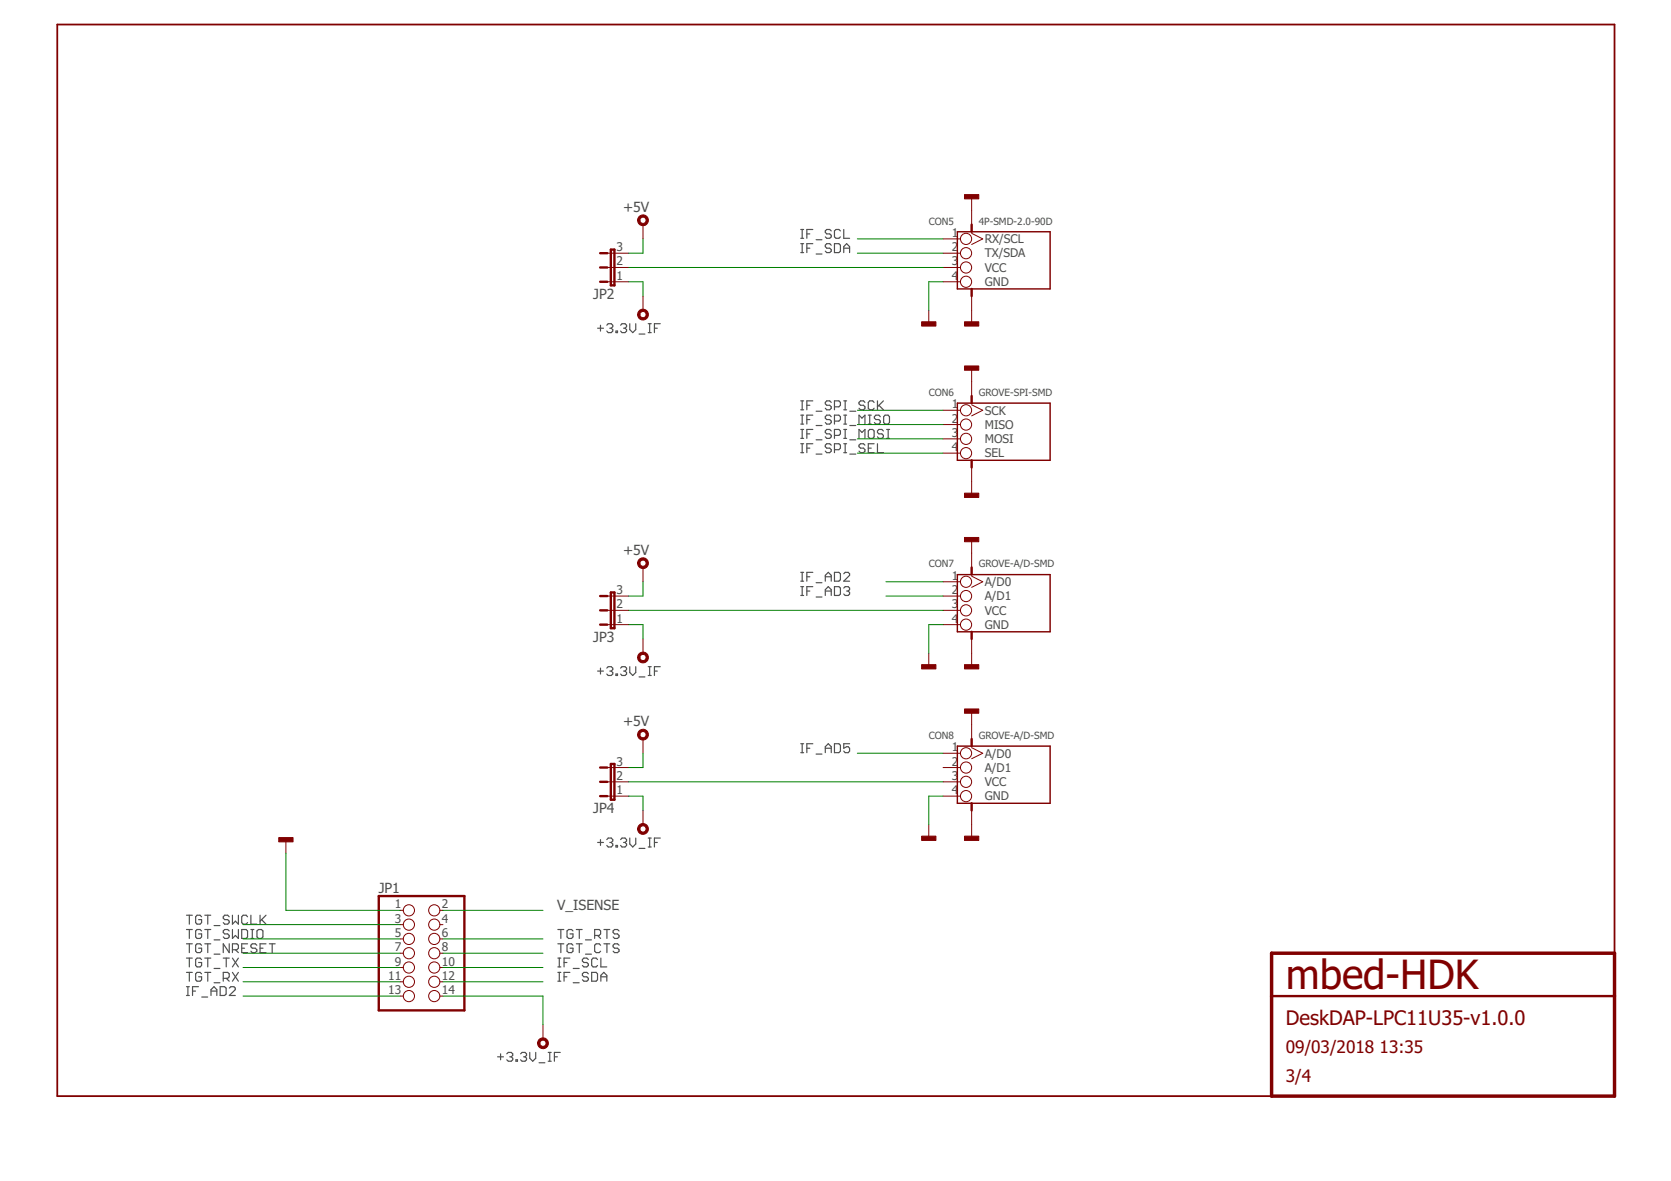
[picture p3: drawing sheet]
<svg xmlns="http://www.w3.org/2000/svg" width="297mm" height="210mm" viewBox="0 0 297 210" stroke-linecap="round" stroke-linejoin="round" font-family="sans-serif">
<g fill="none" stroke="#505050" stroke-width=".21">
<path d="M106.2 58.3h1.1M106.7 57.8v1M107.9 57.8l.2-.3h.5l.3 .3v.3l-.3 .2M108.4 58.3h.2M108.6 58.3l.3 .3v.2l-.3 .3h-.5l-.2-.3M109.5 58.8h.3v.3h-.3zM110.3 57.8l.3-.3h.5l.3 .3v.3l-.3 .2M110.8 58.3h.3M111.1 58.3l.3 .3v.2l-.3 .3h-.5l-.3-.3M112 57.5v1.1l.5 .5 .5-.5v-1.1M113.6 59.4h1M115.2 57.5h.6"/>
<path d="M115.2 59.1h.6M115.5 57.5v1.6M116.3 58.3h.5M117.4 57.5h-1.1v1.6M142.3 44.9h.6M142.3 43.3h.6M142.3 42.4h.6M142.3 40.8h.6M142.6 40.8v1.6M142.6 43.3v1.6M143.4 44.1h.6M143.4 41.6h.6"/>
<path d="M144.5 43.3h-1.1v1.6M144.5 40.8h-1.1v1.6M145.1 45.1h1M145.1 42.6h1M147.8 43.6l-.3-.3h-.5l-.3 .3v.2l.3 .3h.5l.3 .3v.2l-.3 .3h-.5l-.3-.3M147.8 41l-.3-.2h-.5l-.3 .2v.3l.3 .3h.5l.3 .2v.3l-.3 .3h-.5l-.3-.3M148.3 43.3h.8l.3 .3v1l-.3 .3h-.8zM149.4 41l-.3-.2h-.5l-.3 .2v1.1l.3 .3h.5l.3-.3M150 44.1h1M150 40.8v1.6h1M150 44.9v-1.1l.5-.5 .5 .5v1.1M142.3 72.8h.6"/>
<path d="M142.3 71.2h.6M142.3 75.4h.6M142.3 73.8h.6M142.3 77.9h.6M142.3 76.3h.6M142.3 78.9h.6M142.6 71.2v1.6M142.6 73.8v1.6M142.6 76.3v1.6M142.6 78.9v1.6M143.4 72h.6M143.4 74.6h.6"/>
<path d="M143.4 77.1h.6M143.4 79.7h.6M144.5 71.2h-1.1v1.6M144.5 73.8h-1.1v1.6M144.5 76.3h-1.1v1.6M144.5 78.9h-1.1v1.6M145.1 73.1h1M145.1 75.6h1M145.1 78.2h1M147.8 79.1l-.3-.2h-.5l-.3 .2v.3l.3 .3h.5l.3 .2v.3l-.3 .3h-.5l-.3-.3M147.8 71.5l-.3-.3h-.5l-.3 .3v.3l.3 .2h.5l.3 .3v.3l-.3 .2h-.5l-.3-.2M147.8 74.1l-.3-.3h-.5l-.3 .3v.2l.3 .3h.5l.3 .2v.3l-.3 .3h-.5l-.3-.3"/>
<path d="M147.8 76.6l-.3-.3h-.5l-.3 .3v.3l.3 .2h.5l.3 .3v.2l-.3 .3h-.5l-.3-.3M148.3 79.9h.8l.3-.2v-.6l-.3-.2h-.8v1.6M148.3 72.3h.8l.3-.3v-.5l-.3-.3h-.8v1.6M148.3 74.8h.8l.3-.2v-.5l-.3-.3h-.8v1.6M148.3 77.4h.8l.3-.3v-.5l-.3-.3h-.8v1.6M150 72.8h.5M150 71.2h.5M150 75.4h.5M150 73.8h.5M150 77.9h.5M150 76.3h.5M150 78.9h.5"/>
<path d="M150.2 71.2v1.6M150.2 73.8v1.6M150.2 76.3v1.6M150.2 78.9v1.6M151.1 73.1h1M151.1 75.6h1M151.1 78.2h1M152.7 75.4v-1.6l.5 .5 .6-.5v1.6M152.7 77.9v-1.6l.5 .6 .6-.6v1.6M153.8 71.5l-.3-.3h-.5l-.3 .3v.3l.3 .2h.5l.3 .3v.3l-.3 .2h-.5l-.3-.2M153.8 79.1l-.3-.2h-.5l-.3 .2v.3l.3 .3h.5l.3 .2v.3l-.3 .3h-.5l-.3-.3M154.3 75.4h.6"/>
<path d="M154.3 73.8h.6M154.3 79.7h.6M154.6 76.3h.5l.3 .3v1l-.3 .3h-.5l-.3-.3v-1zM154.6 73.8v1.6M155.4 71.5l-.3-.3h-.5l-.3 .3v1.1l.3 .2h.5l.3-.2M155.4 78.9h-1.1v1.6h1.1M156 71.2v1.6M156 78.9v1.6h1M156.2 72l.8 .8M156.5 74.1l-.3-.3h-.5l-.3 .3v.2l.3 .3h.5l.3 .2v.3l-.3 .3h-.5l-.3-.3M157 76.6l-.2-.3h-.6l-.2 .3v.3l.2 .2h.6l.2 .3v.2l-.2 .3h-.6l-.2-.3M157 71.2l-1 1.1"/>
<path d="M157.3 73.8h.6l.2 .3v1l-.2 .3h-.6l-.2-.3v-1zM157.6 77.9h.5M157.6 76.3h.5M157.9 76.3v1.6M142.3 80.5h.6M145.1 80.7h1M150 80.5h.5M151.1 80.7h1M106.2 119.3h1.1M106.7 118.7v1.1M107.9 118.7l.2-.2h.5l.3 .2v.3l-.3 .3M108.4 119.3h.2"/>
<path d="M108.6 119.3l.3 .2v.3l-.3 .3h-.5l-.2-.3M109.5 119.8h.3v.3h-.3zM110.3 118.7l.3-.2h.5l.3 .2v.3l-.3 .3M110.8 119.3h.3M111.1 119.3l.3 .2v.3l-.3 .3h-.5l-.3-.3M112 118.5v1l.5 .6 .5-.6v-1M115.2 118.5h.6M115.5 118.5v1.6M116.3 119.3h.5M117.4 118.5h-1.1v1.6M142.3 103.3h.6M142.3 101.7h.6"/>
<path d="M142.3 105.8h.6M142.3 104.3h.6M142.6 101.7v1.6M142.6 104.3v1.5M143.4 102.5h.6M143.4 105.1h.6M144.5 101.7h-1.1v1.6M144.5 104.3h-1.1v1.5M145.1 103.6h1M145.1 106.1h1M146.7 103.3v-1l.5-.6 .6 .6v1M146.7 105.8v-1l.5-.5 .6 .5v1"/>
<path d="M146.7 102.5h1.1M146.7 105.1h1.1M148.3 101.7h.8l.3 .3v1l-.3 .3h-.8zM148.3 104.3h.8l.3 .2v1.1l-.3 .2h-.8zM150 102l.2-.3h.6l.2 .3v.3l-1 1h1M150 104.5l.2-.2h.6l.2 .2v.3l-.2 .3M150.5 105.1h.3M150.8 105.1l.2 .2v.3l-.2 .2h-.6l-.2-.2M113.6 120.3h1M115.2 120.1h.6M142.3 133.8h.6M142.3 132.2h.6"/>
<path d="M142.6 132.2v1.6M143.4 133h.6M144.5 132.2h-1.1v1.6M145.1 134h1M146.7 133.8v-1.1l.5-.5 .6 .5v1.1M146.7 133h1.1M148.3 132.2h.8l.3 .3v1l-.3 .3h-.8zM151 132.2h-1v.8l.5-.3h.3l.2 .3v.5l-.2 .3h-.6l-.2-.3M106.2 149.7h1.1M106.7 149.2v1.1M107.9 149.2l.2-.3h.5l.3 .3v.3l-.3 .2M108.4 149.7h.2"/>
<path d="M108.6 149.7l.3 .3v.3l-.3 .2h-.5l-.2-.2M109.5 150.3h.3v.2h-.3zM110.3 149.2l.3-.3h.5l.3 .3v.3l-.3 .2M110.8 149.7h.3M111.1 149.7l.3 .3v.3l-.3 .2h-.5l-.3-.2M112 148.9v1.1l.5 .5 .5-.5v-1.1M113.6 150.8h1M115.2 148.9h.6M115.2 150.5h.6M115.5 148.9v1.6M116.3 149.7h.5M117.4 148.9h-1.1v1.6"/>
<path d="M33.1 162.7h1.1M33.1 165.2h1.1M33.1 167.7h1.1M33.1 170.3h1.1M33.1 172.8h1.1M33.1 176.9h.6M33.1 175.4h.6M33.4 175.4v1.5M33.7 162.7v1.6M33.7 165.2v1.6M33.7 167.7v1.6M33.7 170.3v1.6"/>
<path d="M33.7 172.8v1.6M34.2 176.1h.6M35.3 175.4h-1.1v1.5M35.8 162.9l-.2-.2h-.6l-.2 .2v1.1l.2 .3h.6l.2-.3v-.6h-.5M35.8 165.5l-.2-.3h-.6l-.2 .3v1l.2 .3h.6l.2-.3v-.5h-.5M35.8 168l-.2-.3h-.6l-.2 .3v1.1l.2 .2h.6l.2-.2v-.6h-.5M35.8 170.5l-.2-.2h-.6l-.2 .2v1.1l.2 .3h.6l.2-.3v-.5h-.5M35.8 173.1l-.2-.3h-.6l-.2 .3v1l.2 .3h.6l.2-.3v-.5h-.5M35.9 177.2h1M36.4 162.7h1.1M36.4 165.2h1.1M36.4 167.7h1.1"/>
<path d="M36.4 170.3h1.1M36.4 172.8h1.1M36.9 162.7v1.6M36.9 165.2v1.6M36.9 167.7v1.6M36.9 170.3v1.6M36.9 172.8v1.6M37.5 176.1h1M37.5 176.9v-1l.5-.5 .5 .5v1M38.1 164.5h1M38.1 167h1M38.1 169.6h1"/>
<path d="M38.1 172.1h1M38.1 174.7h1M39.1 175.4h.8l.3 .2v1.1l-.3 .2h-.8zM39.7 173.9h.8l.2-.3v-.5l-.2-.3h-.8v1.6M39.7 170.3h1M40.2 170.3v1.6M40.2 173.9l.5 .5M40.7 162.9l-.2-.2h-.6l-.2 .2v.3l.2 .2h.6l.2 .3v.3l-.2 .3h-.6l-.2-.3M40.7 165.5l-.2-.3h-.6l-.2 .3v.2l.2 .3h.6l.2 .3v.2l-.2 .3h-.6l-.2-.3M40.7 167.7v1.6l-1-1.6v1.6M40.8 175.6l.2-.2h.6l.2 .2v.3l-1 1h1M41.3 162.7v1.6l.5-.6 .6 .6v-1.6"/>
<path d="M41.3 165.2v1.6l.5-.5 .6 .5v-1.6M41.3 168.8h.8l.3-.3v-.5l-.3-.3h-.8v1.6M41.3 170.3l1.1 1.6M41.3 172.8l1.1 1.6M41.8 168.8l.6 .5M42.4 170.3l-1.1 1.6M42.4 172.8l-1.1 1.6M43 165.2h.8l.2 .3v1l-.2 .3h-.8zM43 168.5h.5M44 162.9l-.2-.2h-.6l-.2 .2v1.1l.2 .3h.6l.2-.3M44 167.7h-1v1.6h1M44.6 162.7v1.6h1.1"/>
<path d="M44.6 165.2h.5M44.6 166.8h.5M44.9 165.2v1.6M45.7 168l-.3-.3h-.5l-.3 .3v.3l.3 .2h.5l.3 .3v.3l-.3 .2h-.5l-.3-.2M45.7 165.5l.3-.3h.5l.2 .3v1l-.2 .3h-.5l-.3-.3zM46.2 162.7v1.6M46.2 168.5h.6M46.5 163.4l.8 .9M47.3 167.7h-1.1v1.6h1.1M47.3 162.7l-1.1 1M47.9 167.7h1M48.4 167.7v1.6"/>
<path d="M99.2 165.2h1M99.2 167.7h1M99.2 170.3h.5M99.2 171.9h.5M99.2 172.8h.5M99.2 174.4h.5M99.4 170.3v1.6M99.4 172.8v1.6M99.7 165.2v1.6M99.7 167.7v1.6M100.3 171.1h.5M100.3 173.6h.5"/>
<path d="M101.3 170.3h-1v1.6M101.3 172.8h-1v1.6M101.9 165.5l-.3-.3h-.5l-.3 .3v1l.3 .3h.5l.3-.3v-.5h-.6M101.9 168l-.3-.3h-.5l-.3 .3v1.1l.3 .2h.5l.3-.2v-.6h-.6M101.9 172.1h1.1M101.9 174.7h1.1M102.4 165.2h1.1M102.4 167.7h1.1M103 165.2v1.6M103 167.7v1.6M104.1 167h1M104.1 169.6h1"/>
<path d="M104.6 170.5l-.3-.2h-.5l-.3 .2v.3l.3 .3h.5l.3 .2v.3l-.3 .3h-.5l-.3-.3M104.6 173.1l-.3-.3h-.5l-.3 .3v.3l.3 .2h.5l.3 .3v.2l-.3 .3h-.5l-.3-.3M105.2 172.8h.8l.2 .3v1l-.2 .3h-.8zM105.7 166.3h.8l.3-.3v-.5l-.3-.3h-.8v1.6M106.2 170.5l-.2-.2h-.6l-.2 .2v1.1l.2 .3h.6l.2-.3M106.2 166.3l.6 .5M106.8 168l-.3-.3h-.5l-.3 .3v1.1l.3 .2h.5l.3-.2M106.8 170.3v1.6h1.1M106.8 173.6h1.1M106.8 174.4v-1l.5-.6 .6 .6v1M107.4 165.2h1M107.4 167.7h1"/>
<path d="M107.9 165.2v1.6M107.9 167.7v1.6M110 165.5l-.2-.3h-.6l-.2 .3v.2l.2 .3h.6l.2 .3v.2l-.2 .3h-.6l-.2-.3M110 168l-.2-.3h-.6l-.2 .3v.3l.2 .2h.6l.2 .3v.3l-.2 .2h-.6l-.2-.2M88.5 187.8h1M89 187.3v1.1M90.1 187.3l.3-.3h.5l.2 .3v.3l-.2 .2M90.6 187.8h.3M90.9 187.8l.2 .3v.3l-.2 .2h-.5l-.3-.2M91.7 188.4h.3v.2h-.3zM92.5 187.3l.3-.3h.5l.3 .3v.3l-.3 .2M93.1 187.8h.2"/>
<path d="M93.3 187.8l.3 .3v.3l-.3 .2h-.5l-.3-.2M94.2 187v1.1l.5 .5 .5-.5v-1.1M95.8 188.9h1.1M97.5 187h.5M97.5 188.6h.5M97.7 187v1.6M98.6 187.8h.5M99.6 187h-1v1.6"/>
</g>
<path d="M287 169.4v-165h-276.8v190.4h215.8" fill="none" stroke="#800000" stroke-width=".32"/>
<path d="M226 169.4h61v25.4h-61z" fill="none" stroke="#800000" stroke-width=".61"/>
<g fill="none" stroke="#800000" stroke-width=".42">
<path d="M172.7 39.9v1.3M106.7 45h1.2M106.7 47.5h1.2M106.7 50.1h1.2M108.6 44.4h.6v6.3h-.6zM172.7 51.4v1.2M172.7 70.4v1.2M172.7 81.8v1.3M106.7 105.9h1.2M106.7 108.5h1.2M106.7 111h1.2M108.6 105.3h.6v6.4h-.6z"/>
<path d="M172.7 100.9v1.2M172.7 112.3v1.3M106.7 136.4h1.2M106.7 139h1.2M108.6 135.8h.6v6.3h-.6zM172.7 131.3v1.3M67.3 159.3h15.2v20.3h-15.2zM106.7 141.5h1.2M172.7 142.8v1.2M226 177h61"/>
</g>
<path d="M170.2 41.2h16.5v10.2h-16.5zM170.2 71.6h16.5v10.2h-16.5zM170.2 102.1h16.5v10.2h-16.5zM170.2 132.6h16.5v10.2h-16.5z" fill="none" stroke="#800000" stroke-width=".25"/>
<g fill="none" stroke="#800000" stroke-width=".18">
<path d="M114.3 39.9v2.6M172.7 34.8v5.1M107.9 45h3.9M107.9 47.5h3.9M107.9 50.1h3.9M114.3 52.6v2.6M165.1 55.2v2.5M167.6 42.5h3.1M167.6 45h3.1M167.6 47.5h3.1M167.6 50.1h3.1M172.7 41.5l2 1-2 1"/>
<path d="M172.7 52.6v5.1M167.6 72.9h3.1M167.6 75.5h3.1M167.6 78h3.1M172.7 65.3v5.1M172.7 71.9l2 1-2 1M167.6 80.5h3.1M172.7 83.1v5.1M172.7 95.8v5.1M107.9 105.9h3.9M107.9 108.5h3.9M107.9 111h3.9"/>
<path d="M114.3 100.9v2.5M114.3 113.6v2.5M165.1 116.1v2.5M167.6 103.4h3.1M167.6 105.9h3.1M167.6 108.5h3.1M167.6 111h3.1M172.7 113.6v5M172.7 102.4l2 1-2 1M107.9 136.4h3.9M107.9 139h3.9M114.3 131.3v2.6"/>
<path d="M167.6 133.9h3.1M167.6 136.4h3.1M167.6 139h3.1M172.7 126.3v5M172.7 132.9l2 1-2 1M50.8 149.1v2.5M107.9 141.5h3.9M114.3 144v2.6M165.1 146.6v2.5M167.6 141.5h3.1M172.7 144v5.1M71.1 161.8h.6"/>
<path d="M71.1 164.3h.6M71.1 166.9h.6M71.1 169.4h.6M71.1 172h.6M71.1 174.5h.6M71.1 177h.6M78.2 161.8h.5M78.2 164.3h.5M78.2 166.9h.5M78.2 169.4h.5M78.2 172h.5M78.2 174.5h.5"/>
<path d="M78.2 177h.5M96.5 182.1v2.6"/>
<circle cx="171.7" cy="42.5" r=".99"/>
<circle cx="171.7" cy="50.1" r=".99"/>
<circle cx="171.7" cy="45" r=".99"/>
<circle cx="171.7" cy="47.5" r=".99"/>
<circle cx="171.7" cy="75.5" r=".99"/>
<circle cx="171.7" cy="78" r=".99"/>
<circle cx="171.7" cy="72.9" r=".99"/>
<circle cx="171.7" cy="80.5" r=".99"/>
<circle cx="171.7" cy="103.4" r=".99"/>
<circle cx="171.7" cy="105.9" r=".99"/>
<circle cx="171.7" cy="108.5" r=".99"/>
<circle cx="171.7" cy="111" r=".99"/>
<circle cx="171.7" cy="139" r=".99"/>
<circle cx="171.7" cy="133.9" r=".99"/>
<circle cx="171.7" cy="136.4" r=".99"/>
<circle cx="171.7" cy="141.5" r=".99"/>
<circle cx="72.7" cy="161.8" r=".99"/>
<circle cx="72.7" cy="164.3" r=".99"/>
<circle cx="72.7" cy="166.9" r=".99"/>
<circle cx="72.7" cy="169.4" r=".99"/>
<circle cx="72.7" cy="172" r=".99"/>
<circle cx="72.7" cy="174.5" r=".99"/>
<circle cx="72.7" cy="177" r=".99"/>
<circle cx="77.2" cy="161.8" r=".99"/>
<circle cx="77.2" cy="164.3" r=".99"/>
<circle cx="77.2" cy="166.9" r=".99"/>
<circle cx="77.2" cy="169.4" r=".99"/>
<circle cx="77.2" cy="172" r=".99"/>
<circle cx="77.2" cy="174.5" r=".99"/>
<circle cx="77.2" cy="177" r=".99"/>
</g>
<g fill="#800000" stroke="#800000" stroke-width=".18">
<path d="M49.6 148.9h2.5v.7h-2.5z"/>
<path d="M171.4 57.2h2.6v.8h-2.6z"/>
<path d="M171.4 34.6h2.6v.7h-2.6z"/>
<path d="M171.4 65h2.6v.8h-2.6z"/>
<path d="M171.4 87.7h2.6v.7h-2.6z"/>
<path d="M171.4 95.5h2.6v.8h-2.6z"/>
<path d="M171.4 118.1h2.6v.8h-2.6z"/>
<path d="M171.4 126h2.6v.8h-2.6z"/>
<path d="M171.4 148.6h2.6v.8h-2.6z"/>
<path d="M163.8 57.2h2.6v.8h-2.6z"/>
<path d="M163.8 118.1h2.6v.8h-2.6z"/>
<path d="M163.8 148.6h2.6v.8h-2.6z"/>
</g>
<g fill="#800000" stroke="#800000" stroke-width=".18">
<path d="M95.8 184.8a.96 .96 0 0 1 1.5 0 .96 .96 0 0 1-.5 1.5 .96 .96 0 0 1-1.2-.9h.4a.56 .56 0 0 1 .8-.4 .56 .56 0 0 1 .1 .9 .56 .56 0 0 1-.9-.3v-.2h-.4z" fill-rule="evenodd"/>
<path d="M113.5 146.7a.96 .96 0 0 1 1.6 .1 .96 .96 0 0 1-.5 1.4 .96 .96 0 0 1-1.3-.9h.4a.56 .56 0 0 1 .8-.4 .56 .56 0 0 1 .2 .9 .56 .56 0 0 1-.9-.3l-.1-.2h-.4z" fill-rule="evenodd"/>
<path d="M113.5 116.3a.96 .96 0 0 1 1.6 0 .96 .96 0 0 1-.5 1.5 .96 .96 0 0 1-1.3-.9h.4a.56 .56 0 0 1 .8-.5 .56 .56 0 0 1 .2 .9 .56 .56 0 0 1-.9-.3l-.1-.1h-.4z" fill-rule="evenodd"/>
<path d="M113.5 55.3a.96 .96 0 0 1 1.6 0 .96 .96 0 0 1-.5 1.5 .96 .96 0 0 1-1.3-.9h.4a.56 .56 0 0 1 .8-.5 .56 .56 0 0 1 .2 1 .56 .56 0 0 1-.9-.3l-.1-.2h-.4z" fill-rule="evenodd"/>
<path d="M113.5 99.5a.96 .96 0 0 1 1.6 0 .96 .96 0 0 1-.5 1.5 .96 .96 0 0 1-1.3-.9h.4a.56 .56 0 0 1 .9-.5 .56 .56 0 0 1 .1 1 .56 .56 0 0 1-.9-.3l-.1-.2h-.4z" fill-rule="evenodd"/>
<path d="M113.5 130a.96 .96 0 0 1 1.6 0 .96 .96 0 0 1-.5 1.5 .96 .96 0 0 1-1.3-.9h.4a.56 .56 0 0 1 .8-.5 .56 .56 0 0 1 .2 .9 .56 .56 0 0 1-.9-.3l-.1-.1h-.4z" fill-rule="evenodd"/>
<path d="M113.5 38.6a.96 .96 0 0 1 1.6 0 .96 .96 0 0 1-.5 1.5 .96 .96 0 0 1-1.3-.9h.4a.56 .56 0 0 1 .8-.5 .56 .56 0 0 1 .2 .9 .56 .56 0 0 1-.9-.3l-.1-.1h-.4z" fill-rule="evenodd"/>
</g>
<g fill="none" stroke="#008000" stroke-width=".18">
<path d="M111.8 50.1h2.5v2.5M111.8 47.5h55.8M114.3 42.5v2.5h-2.5M152.4 45h15.2M152.4 42.5h15.2M167.6 50.1h-2.5v5.1M152.4 72.9h15.2M152.4 75.5h15.2M152.4 78h15.2M152.4 80.5h15.2M111.8 111h2.5v2.6M111.8 108.5h55.8"/>
<path d="M114.3 103.4v2.5h-2.5M157.5 103.4h10.1M157.5 105.9h10.1M167.6 111h-2.5v5.1M111.8 139h55.8M114.3 133.9v2.5h-2.5M152.4 133.9h15.2M50.8 151.6v10.2h20.3M111.8 141.5h2.5v2.5M167.6 141.5h-2.5v5.1M43.2 177h27.9M43.2 164.3h27.9"/>
<path d="M43.2 166.9h27.9M43.2 169.4h27.9M43.2 172h27.9M43.2 174.5h27.9M78.7 161.8h17.8M78.7 177h17.8v5.1M78.7 166.9h17.8M78.7 169.4h17.8M78.7 172h17.8M78.7 174.5h17.8"/>
</g>
<text font-size="7.2" fill="#800000" x="228.6" y="175.8">mbed-HDK</text>
<text font-size="3.6" fill="#800000" x="228.6" y="182.1">DeskDAP-LPC11U35-v1.0.0</text>
<g font-size="3.1" fill="#800000">
<text x="228.6" y="187.2">09/03/2018</text>
<text x="245.2" y="187.2">13:35</text>
<text x="228.6" y="192.3">3/4</text>
</g>
<g font-size="2.5" fill="#505050">
<text x="110.7" y="37.6">+5V</text>
<text x="105.5" y="53.1">JP2</text>
<text x="110.7" y="98.6">+5V</text>
<text x="105.5" y="114.1">JP3</text>
<text x="110.7" y="129">+5V</text>
<text x="105.5" y="144.5">JP4</text>
<text x="67.3" y="158.6">JP1</text>
<text x="99.1" y="161.8">V_ISENSE</text>
</g>
<g font-size="2.1" fill="#505050">
<text x="109.6" y="47.2">2</text>
<text x="109.6" y="44.6">3</text>
<text x="169.2" y="42.1">1</text>
<text x="169.2" y="44.6">2</text>
<text x="169.2" y="47.2">3</text>
<text x="175" y="43.2">RX/SCL</text>
<text x="175" y="45.8">TX/SDA</text>
<text x="109.6" y="49.7">1</text>
<text x="169.2" y="49.7">4</text>
<text x="175" y="48.3">VCC</text>
<text x="175" y="50.8">GND</text>
<text x="169.2" y="72.6">1</text>
<text x="169.2" y="75.1">2</text>
<text x="169.2" y="77.7">3</text>
<text x="175" y="73.7">SCK</text>
<text x="175" y="76.2">MISO</text>
<text x="169.2" y="80.2">4</text>
<text x="175" y="78.8">MOSI</text>
<text x="175" y="81.3">SEL</text>
<text x="109.6" y="105.6">3</text>
<text x="169.2" y="103">1</text>
<text x="169.2" y="105.6">2</text>
<text x="175" y="104.2">A/D0</text>
<text x="175" y="106.7">A/D1</text>
<text x="109.6" y="110.7">1</text>
<text x="109.6" y="108.1">2</text>
<text x="169.2" y="108.1">3</text>
<text x="169.2" y="110.7">4</text>
<text x="175" y="109.2">VCC</text>
<text x="175" y="111.8">GND</text>
<text x="109.6" y="136.1">3</text>
<text x="169.2" y="133.5">1</text>
<text x="169.2" y="136.1">2</text>
<text x="175" y="134.6">A/D0</text>
<text x="175" y="137.2">A/D1</text>
<text x="109.6" y="141.1">1</text>
<text x="109.6" y="138.6">2</text>
<text x="169.2" y="138.6">3</text>
<text x="169.2" y="141.1">4</text>
<text x="175" y="139.7">VCC</text>
<text x="175" y="142.3">GND</text>
<text x="70.2" y="161.5">1</text>
<text x="78.5" y="161.5">2</text>
<text x="70.2" y="164">3</text>
<text x="70.2" y="166.5">5</text>
<text x="78.5" y="164">4</text>
<text x="78.5" y="166.5">6</text>
<text x="70.2" y="169.1">7</text>
<text x="70.2" y="171.6">9</text>
<text x="78.5" y="169.1">8</text>
<text x="78.5" y="171.6">10</text>
<text x="69" y="174.1">11</text>
<text x="69" y="176.7">13</text>
<text x="78.5" y="174.1">12</text>
<text x="78.5" y="176.7">14</text>
</g>
<g font-size="1.8" fill="#505050">
<text x="165.1" y="39.9">CON5</text>
<text x="174" y="39.9">4P-SMD-2.0-90D</text>
<text x="165.1" y="70.4">CON6</text>
<text x="174" y="70.4">GROVE-SPI-SMD</text>
<text x="165.1" y="100.9">CON7</text>
<text x="174" y="100.9">GROVE-A/D-SMD</text>
<text x="165.1" y="131.3">CON8</text>
<text x="174" y="131.3">GROVE-A/D-SMD</text>
</g>
</svg>
